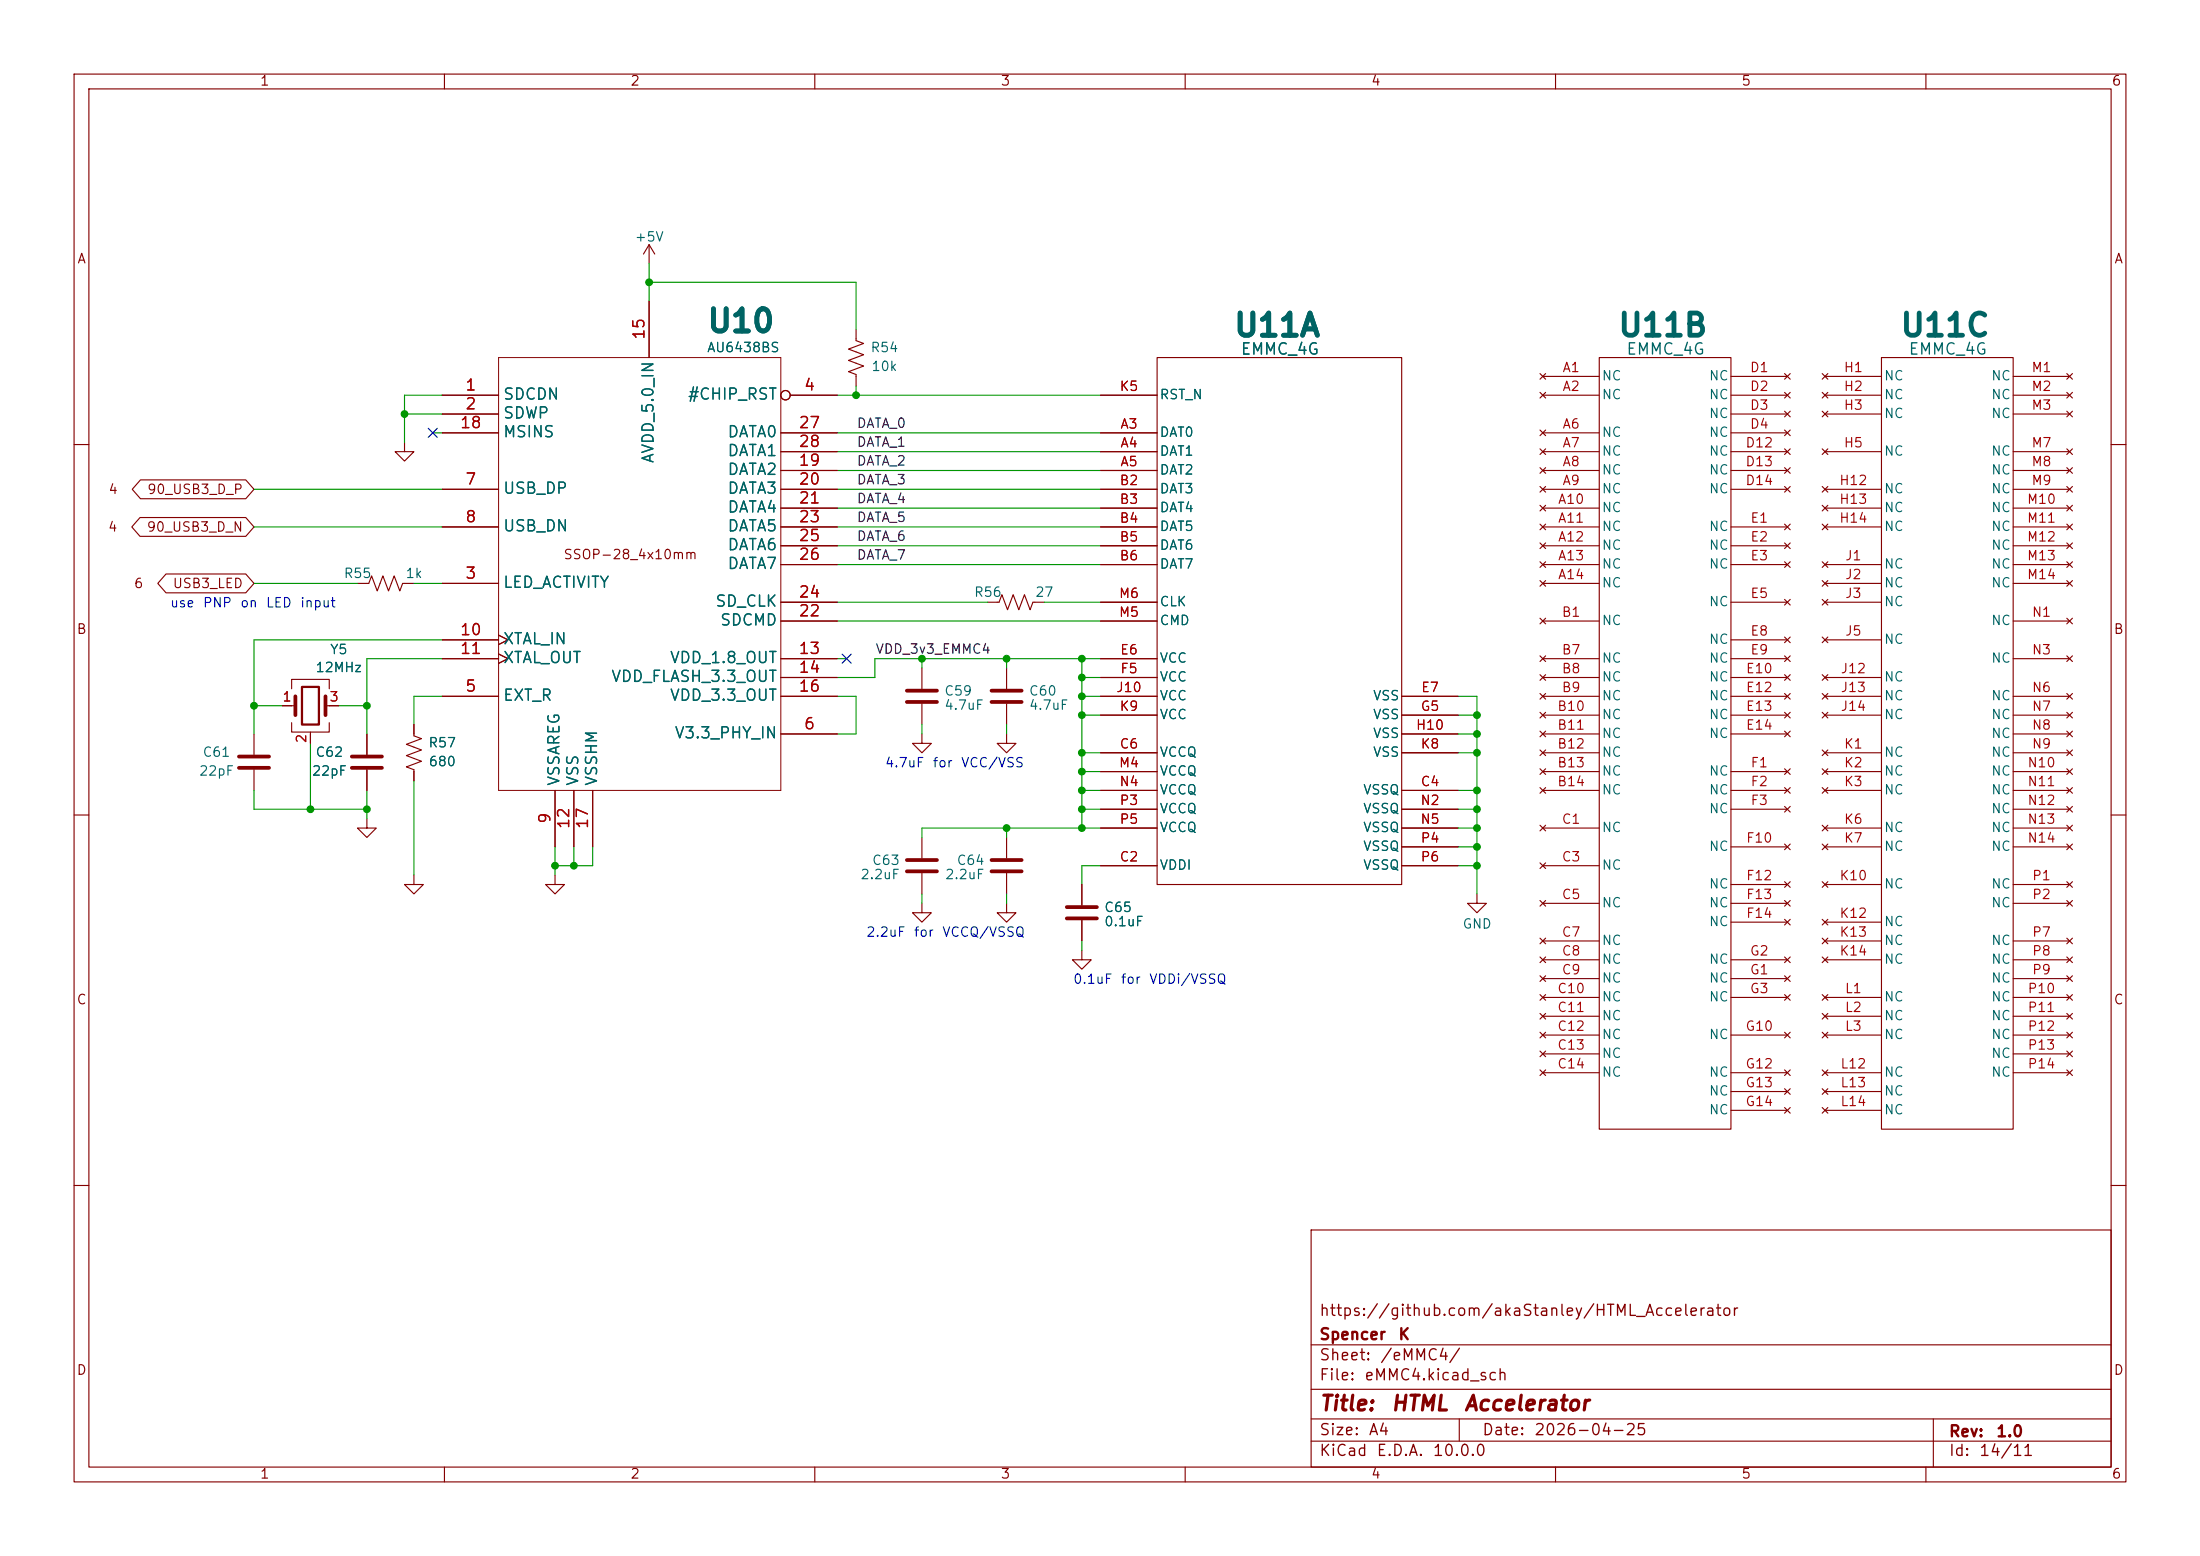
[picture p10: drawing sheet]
<svg xmlns="http://www.w3.org/2000/svg" width="297mm" height="210mm" viewBox="0 0 297 210" stroke-linecap="round" stroke-linejoin="round" font-family="sans-serif">
<g fill="none" stroke="#840000" stroke-width=".15">
<path d="M10 10h277v190h-277zM12 12h273v186h-273zM60 10v2M110 10v2M160 10v2M210 10v2M260 10v2M87.6 33v2.6M87.6 33l-.7 1.3M87.6 33l.8 1.3M54.6 59.7v1.3h1.3l-1.3 1.2-1.3-1.2h1.3M59.7 53.3h7.6"/>
<path d="M59.7 55.9h7.6M59.7 58.4h7.6M87.6 40.6v7.7M105.4 58.4h7.6M106.7 53.3h6.3M115.6 44.5v1.5l1 .4-2 .7 2 .8-2 .7 2 .8-2 .8 1 .3v1.6M148.6 53.3h7.6M148.6 58.4h7.6M156.2 48.3h33v71.1h-33zM207.9 50.4l.8 .8M207.9 53l.8 .7M207.9 58l.8 .8"/>
<path d="M208.3 53.3h7.6M208.3 58.4h7.6M208.3 50.8h7.6M208.7 50.4l-.8 .8M208.7 53l-.8 .7M208.7 58l-.8 .8M215.9 48.3h17.8v104.1h-17.8zM233.7 53.3h7.6M233.7 55.9h7.6M233.7 58.4h7.6M233.7 50.8h7.6M240.9 55.5l.8 .8"/>
<path d="M240.9 50.4l.8 .8M240.9 53l.8 .7M240.9 58l.8 .8M241.7 55.5l-.8 .8M241.7 58l-.8 .8M241.7 50.4l-.8 .8M241.7 53l-.8 .7M246 50.4l.8 .8M246 53l.8 .7M246 55.5l.8 .8M246.4 53.3h7.6M246.4 55.9h7.6"/>
<path d="M246.4 50.8h7.6M246.8 50.4l-.8 .8M246.8 53l-.8 .7M246.8 55.5l-.8 .8M254 48.3h17.8v104.1h-17.8zM271.8 53.3h7.6M271.8 55.9h7.6M271.8 50.8h7.6M279 50.4l.8 .8M279 53l.8 .7M279 55.5l.8 .8M279.8 53l-.8 .7"/>
<path d="M279.8 50.4l-.8 .8M279.8 55.5l-.8 .8M10 60h2M18.9 69.8h14.3l1.1 1.3-1.1 1.3h-14.3l-1.1-1.3zM19 64.8h14.2l1.1 1.2-1.1 1.3h-14.2l-1.1-1.3zM22.4 77.5h10.8l1.1 1.2-1.1 1.3h-10.8l-1.1-1.3zM48.3 78.7h1.5l.4-1 .7 2.1 .8-2.1 .8 2.1 .7-2.1 .8 2.1 .4-1.1h1.5M59.7 78.7h7.6M59.7 66h7.6M59.7 71.1h7.6M105.4 66h7.6M105.4 71.1h7.6"/>
<path d="M105.4 63.5h7.6M105.4 68.6h7.6M105.4 73.7h7.6M105.4 76.2h7.6M105.4 61h7.6M148.6 66h7.6M148.6 71.1h7.6M148.6 63.5h7.6M148.6 68.6h7.6M148.6 73.7h7.6M148.6 76.2h7.6M148.6 61h7.6"/>
<path d="M207.9 60.6l.8 .7M207.9 63.1l.8 .8M207.9 65.7l.8 .7M207.9 68.2l.8 .8M207.9 70.7l.8 .8M207.9 73.3l.8 .7M207.9 75.8l.8 .8M207.9 78.4l.8 .7M208.3 78.7h7.6M208.3 66h7.6M208.3 71.1h7.6M208.3 63.5h7.6"/>
<path d="M208.3 68.6h7.6M208.3 73.7h7.6M208.3 76.2h7.6M208.3 61h7.6M208.7 60.6l-.8 .7M208.7 63.1l-.8 .8M208.7 65.7l-.8 .7M208.7 68.2l-.8 .8M208.7 70.7l-.8 .8M208.7 73.3l-.8 .7M208.7 75.8l-.8 .8M208.7 78.4l-.8 .7"/>
<path d="M233.7 66h7.6M233.7 71.1h7.6M233.7 63.5h7.6M233.7 73.7h7.6M233.7 76.2h7.6M233.7 61h7.6M240.9 60.6l.8 .7M240.9 63.1l.8 .8M240.9 65.7l.8 .7M240.9 70.7l.8 .8M240.9 73.3l.8 .7M240.9 75.8l.8 .8"/>
<path d="M241.7 60.6l-.8 .7M241.7 65.7l-.8 .7M241.7 70.7l-.8 .8M241.7 75.8l-.8 .8M241.7 73.3l-.8 .7M241.7 63.1l-.8 .8M246 60.6l.8 .7M246 65.7l.8 .7M246 68.2l.8 .8M246 70.7l.8 .8M246 75.8l.8 .8M246 78.4l.8 .7"/>
<path d="M246.4 78.7h7.6M246.4 66h7.6M246.4 71.1h7.6M246.4 68.6h7.6M246.4 76.2h7.6M246.4 61h7.6M246.8 60.6l-.8 .7M246.8 65.7l-.8 .7M246.8 68.2l-.8 .8M246.8 70.7l-.8 .8M246.8 75.8l-.8 .8M246.8 78.4l-.8 .7"/>
<path d="M271.8 78.7h7.6M271.8 66h7.6M271.8 71.1h7.6M271.8 63.5h7.6M271.8 68.6h7.6M271.8 73.7h7.6M271.8 76.2h7.6M271.8 61h7.6M279 60.6l.8 .7M279 63.1l.8 .8M279 65.7l.8 .7M279 68.2l.8 .8"/>
<path d="M279 70.7l.8 .8M279 73.3l.8 .7M279 75.8l.8 .8M279 78.4l.8 .7M279.8 60.6l-.8 .7M279.8 63.1l-.8 .8M279.8 68.2l-.8 .8M279.8 73.3l-.8 .7M279.8 78.4l-.8 .7M279.8 65.7l-.8 .7M279.8 70.7l-.8 .8M279.8 75.8l-.8 .8"/>
<path d="M285 60h2M34.3 99.1v2.8M38.1 95.3h1.8M39.4 93v-1.3h5v1.3M39.4 97.5v1.3h5v-1.3M41.9 98.8v1.5M43.9 95.3h1.8M49.5 99.1v2.8M55.9 97.8v1.5l1 .4-2 .8 2 .7-2 .8 2 .7-2 .8 1 .4v1.5M59.7 94h7.6M59.7 86.4h7.6M59.7 88.9h7.6"/>
<path d="M67.3 85.7l1.3 .7-1.3 .6M67.3 88.3l1.3 .6-1.3 .6M105.4 94h7.6M105.4 99.1h7.6M105.4 88.9h7.6M105.4 91.4h7.6M105.4 83.8h7.6M105.4 81.3h7.6M124.5 99.1v1.2h1.2l-1.2 1.3-1.3-1.3h1.3M124.5 90.2v2.8M124.5 95v2.8M133.3 81.3h1.6l.4-1 .7 2 .8-2 .7 2 .8-2 .8 2 .3-1h1.6"/>
<path d="M135.9 99.1v1.2h1.3l-1.3 1.3-1.3-1.3h1.3M135.9 90.2v2.8M135.9 95v2.8M148.6 94h7.6M148.6 88.9h7.6M148.6 91.4h7.6M148.6 83.8h7.6M148.6 81.3h7.6M148.6 96.5h7.6M189.2 94h7.6M189.2 99.1h7.6M189.2 96.5h7.6"/>
<path d="M207.9 83.4l.8 .8M207.9 88.5l.8 .8M207.9 91.1l.8 .7M207.9 93.6l.8 .8M207.9 96.1l.8 .8M207.9 98.7l.8 .7M208.3 94h7.6M208.3 99.1h7.6M208.3 88.9h7.6M208.3 91.4h7.6M208.3 83.8h7.6M208.3 96.5h7.6"/>
<path d="M208.7 88.5l-.8 .8M208.7 91.1l-.8 .7M208.7 93.6l-.8 .8M208.7 98.7l-.8 .7M208.7 83.4l-.8 .8M208.7 96.1l-.8 .8M233.7 94h7.6M233.7 99.1h7.6M233.7 86.4h7.6M233.7 88.9h7.6M233.7 91.4h7.6M233.7 81.3h7.6"/>
<path d="M233.7 96.5h7.6M240.9 80.9l.8 .8M240.9 88.5l.8 .8M240.9 91.1l.8 .7M240.9 96.1l.8 .8M240.9 98.7l.8 .7M240.9 86l.8 .7M240.9 93.6l.8 .8M241.7 80.9l-.8 .8M241.7 91.1l-.8 .7M241.7 96.1l-.8 .8M241.7 98.7l-.8 .7"/>
<path d="M241.7 88.5l-.8 .8M241.7 93.6l-.8 .8M241.7 86l-.8 .7M246 80.9l.8 .8M246 86l.8 .7M246 91.1l.8 .7M246 93.6l.8 .8M246 96.1l.8 .8M246.4 94h7.6M246.4 86.4h7.6M246.4 91.4h7.6M246.4 81.3h7.6"/>
<path d="M246.4 96.5h7.6M246.8 80.9l-.8 .8M246.8 86l-.8 .7M246.8 91.1l-.8 .7M246.8 93.6l-.8 .8M246.8 96.1l-.8 .8M271.8 94h7.6M271.8 99.1h7.6M271.8 88.9h7.6M271.8 83.8h7.6M271.8 96.5h7.6M279 83.4l.8 .8"/>
<path d="M279 88.5l.8 .8M279 93.6l.8 .8M279 96.1l.8 .8M279 98.7l.8 .7M279.8 93.6l-.8 .8M279.8 83.4l-.8 .8M279.8 88.5l-.8 .8M279.8 96.1l-.8 .8M279.8 98.7l-.8 .7M10 110h2M34.3 103.9v2.8M49.5 110.5v1.3h1.3l-1.3 1.2-1.2-1.2h1.2"/>
<path d="M49.5 103.9v2.8M55.9 118.1v1.3h1.2l-1.2 1.3-1.3-1.3h1.3M74.9 118.1v1.3h1.3l-1.3 1.3-1.2-1.3h1.2M74.9 106.7v7.6M77.5 106.7v7.6M80 106.7v7.6M124.5 113v2.8M124.5 117.9v2.8M135.9 113v2.8M135.9 117.9v2.8M146 119.4v2.8M148.6 116.8h7.6"/>
<path d="M148.6 106.7h7.6M148.6 101.6h7.6M148.6 104.1h7.6M148.6 109.2h7.6M148.6 111.8h7.6M189.2 116.8h7.6M189.2 106.7h7.6M189.2 101.6h7.6M189.2 109.2h7.6M189.2 111.8h7.6M189.2 114.3h7.6M207.9 101.2l.8 .8"/>
<path d="M207.9 103.8l.8 .7M207.9 106.3l.8 .8M207.9 111.4l.8 .7M207.9 116.5l.8 .7M208.3 116.8h7.6M208.3 106.7h7.6M208.3 101.6h7.6M208.3 104.1h7.6M208.3 111.8h7.6M208.7 103.8l-.8 .7M208.7 116.5l-.8 .7M208.7 101.2l-.8 .8"/>
<path d="M208.7 106.3l-.8 .8M208.7 111.4l-.8 .7M233.7 106.7h7.6M233.7 104.1h7.6M233.7 109.2h7.6M233.7 114.3h7.6M233.7 119.4h7.6M240.9 106.3l.8 .8M240.9 108.8l.8 .8M240.9 113.9l.8 .8M240.9 103.8l.8 .7M240.9 119l.8 .8"/>
<path d="M241.7 106.3l-.8 .8M241.7 108.8l-.8 .8M241.7 119l-.8 .8M241.7 103.8l-.8 .7M241.7 113.9l-.8 .8M246 101.2l.8 .8M246 103.8l.8 .7M246 106.3l.8 .8M246 111.4l.8 .7M246 113.9l.8 .8M246 119l.8 .8M246.4 106.7h7.6"/>
<path d="M246.4 101.6h7.6M246.4 104.1h7.6M246.4 111.8h7.6M246.4 114.3h7.6M246.4 119.4h7.6M246.8 101.2l-.8 .8M246.8 103.8l-.8 .7M246.8 106.3l-.8 .8M246.8 111.4l-.8 .7M246.8 113.9l-.8 .8M246.8 119l-.8 .8M271.8 106.7h7.6"/>
<path d="M271.8 101.6h7.6M271.8 104.1h7.6M271.8 109.2h7.6M271.8 111.8h7.6M271.8 114.3h7.6M271.8 119.4h7.6M279 101.2l.8 .8M279 103.8l.8 .7M279 106.3l.8 .8M279 108.8l.8 .8M279 111.4l.8 .7M279 113.9l.8 .8"/>
<path d="M279 119l.8 .8M279.8 101.2l-.8 .8M279.8 103.8l-.8 .7M279.8 111.4l-.8 .7M279.8 113.9l-.8 .8M279.8 106.3l-.8 .8M279.8 108.8l-.8 .8M279.8 119l-.8 .8M285 110h2M124.5 121.9v1.3h1.2l-1.2 1.3-1.3-1.3h1.3M135.9 121.9v1.3h1.3l-1.3 1.3-1.3-1.3h1.3M146 128.3v1.2h1.3l-1.3 1.3-1.2-1.3h1.2"/>
<path d="M146 124.2v2.8M199.4 120.7v1.2h1.3l-1.3 1.3-1.3-1.3h1.3M207.9 121.5l.8 .8M207.9 126.6l.8 .8M207.9 129.2l.8 .7M207.9 131.7l.8 .8M207.9 134.2l.8 .8M207.9 136.8l.8 .7M207.9 139.3l.8 .8M208.3 127h7.6M208.3 129.5h7.6M208.3 134.6h7.6"/>
<path d="M208.3 137.2h7.6M208.3 139.7h7.6M208.3 121.9h7.6M208.3 132.1h7.6M208.7 129.2l-.8 .7M208.7 139.3l-.8 .8M208.7 126.6l-.8 .8M208.7 136.8l-.8 .7M208.7 121.5l-.8 .8M208.7 131.7l-.8 .8M208.7 134.2l-.8 .8M233.7 124.5h7.6"/>
<path d="M233.7 129.5h7.6M233.7 134.6h7.6M233.7 139.7h7.6M233.7 121.9h7.6M233.7 132.1h7.6M240.9 124.1l.8 .7M240.9 131.7l.8 .8M240.9 134.2l.8 .8M240.9 139.3l.8 .8M240.9 121.5l.8 .8M240.9 129.2l.8 .7M241.7 124.1l-.8 .7"/>
<path d="M241.7 129.2l-.8 .7M241.7 131.7l-.8 .8M241.7 134.2l-.8 .8M241.7 139.3l-.8 .8M241.7 121.5l-.8 .8M246 124.1l.8 .7M246 126.6l.8 .8M246 129.2l.8 .7M246 134.2l.8 .8M246 136.8l.8 .7M246 139.3l.8 .8M246.4 124.5h7.6"/>
<path d="M246.4 127h7.6M246.4 129.5h7.6M246.4 134.6h7.6M246.4 137.2h7.6M246.4 139.7h7.6M246.8 124.1l-.8 .7M246.8 126.6l-.8 .8M246.8 129.2l-.8 .7M246.8 134.2l-.8 .8M246.8 136.8l-.8 .7M246.8 139.3l-.8 .8M271.8 127h7.6"/>
<path d="M271.8 129.5h7.6M271.8 134.6h7.6M271.8 137.2h7.6M271.8 139.7h7.6M271.8 121.9h7.6M271.8 132.1h7.6M279 121.5l.8 .8M279 126.6l.8 .8M279 129.2l.8 .7M279 131.7l.8 .8M279 134.2l.8 .8M279 136.8l.8 .7"/>
<path d="M279 139.3l.8 .8M279.8 121.5l-.8 .8M279.8 126.6l-.8 .8M279.8 129.2l-.8 .7M279.8 131.7l-.8 .8M279.8 134.2l-.8 .8M279.8 136.8l-.8 .7M279.8 139.3l-.8 .8M207.9 141.9l.8 .7M207.9 144.4l.8 .8M208.3 144.8h7.6M208.3 142.2h7.6"/>
<path d="M208.7 141.9l-.8 .7M208.7 144.4l-.8 .8M233.7 144.8h7.6M233.7 147.3h7.6M233.7 149.9h7.6M240.9 144.4l.8 .8M240.9 146.9l.8 .8M240.9 149.5l.8 .7M241.7 144.4l-.8 .8M241.7 149.5l-.8 .7M241.7 146.9l-.8 .8M246 144.4l.8 .8"/>
<path d="M246 146.9l.8 .8M246 149.5l.8 .7M246.4 144.8h7.6M246.4 147.3h7.6M246.4 149.9h7.6M246.8 144.4l-.8 .8M246.8 146.9l-.8 .8M246.8 149.5l-.8 .7M271.8 144.8h7.6M271.8 142.2h7.6M279 141.9l.8 .7M279 144.4l.8 .8"/>
<path d="M279.8 141.9l-.8 .7M279.8 144.4l-.8 .8M10 160h2M177 166h108v32h-108zM285 160h2M60 198v2M110 198v2M160 198v2M177 194.5h108M177 191.5h108M177 187.5h108M177 181.5h108"/>
<path d="M197 191.5v3M210 198v2M260 198v2M261 191.5v6.5"/>
<circle cx="106" cy="53.3" r=".63"/>
</g>
<g fill="none" stroke="#840000" stroke-width=".51">
<path d="M39.9 94v2.5M43.9 94v2.5M122.4 93.2h4.1M122.4 94.7h4.1M133.9 93.2h4M133.9 94.7h4M32.3 102.1h4M32.3 103.6h4M47.5 102.1h4.1M47.5 103.6h4.1M122.4 116.1h4.1M122.4 117.6h4.1"/>
<path d="M133.9 116.1h4M133.9 117.6h4M144 122.4h4.1M144 124h4.1"/>
</g>
<path d="M40.8 92.7h2.3v5.1h-2.3z" fill="none" stroke="#840000" stroke-width=".3"/>
<path d="M67.3 48.3h38.1v58.4h-38.1z" fill="none" stroke="#840000" stroke-width=".14"/>
<g fill="none" stroke="#009600" stroke-width=".15">
<path d="M87.6 38.1h28v6.4M87.6 35.6v5M54.6 55.9h5.1M58.4 58.4h1.3M59.7 53.3h-5.1v6.4M113 58.4h35.6M113 53.3h35.6M115.6 52.1v1.2M34.3 78.7h14M34.3 71.1h25.4M34.3 66h25.4M55.9 78.7h3.8"/>
<path d="M113 71.1h35.6M113 66h35.6M113 63.5h35.6M113 61h35.6M113 73.7h35.6M113 76.2h35.6M113 68.6h35.6M34.3 95.3h3.8M45.7 95.3h3.8M59.7 88.9h-10.2v10.2M59.7 94h-3.8v3.8M59.7 86.4h-25.4v12.7"/>
<path d="M113 94h2.6v5.1h-2.6M113 88.9h1.3M113 81.3h20.3M113 83.8h35.6M124.5 88.9v1.3M124.5 97.8v1.3M135.9 88.9v1.3M135.9 97.8v1.3M141 81.3h7.6M146 88.9v22.9M146 94h2.6M146 91.4h2.6"/>
<path d="M146 96.5h2.6M148.6 88.9h-30.5v2.5h-5.1M196.8 94h2.6v26.7M196.8 96.5h2.6M196.8 99.1h2.6M34.3 106.7v2.5h15.2M41.9 100.3v8.9M49.5 106.7v3.8M55.9 105.4v12.7M74.9 114.3v3.8M77.5 114.3v2.5M80 114.3v2.5h-5.1"/>
<path d="M135.9 111.8v1.2M146 104.1h2.6M146 109.2h2.6M146 101.6h2.6M146 106.7h2.6M148.6 116.8h-2.6v2.6M148.6 111.8h-24.1v1.2M196.8 111.8h2.6M196.8 109.2h2.6M196.8 116.8h2.6M196.8 101.6h2.6M196.8 114.3h2.6"/>
<path d="M196.8 106.7h2.6M124.5 120.7v1.2M135.9 120.7v1.2M146 127v1.3"/>
</g>
<path d="M57.8 57.8l1.2 1.2M59 57.8l-1.2 1.2M113.7 88.3l1.2 1.2M114.9 88.3l-1.2 1.2" fill="none" stroke="#000084" stroke-width=".15"/>
<g fill="#009600" stroke="#009600" stroke-width=".14">
<circle cx="146" cy="94" r=".46"/>
<circle cx="146" cy="91.4" r=".46"/>
<circle cx="146" cy="96.5" r=".46"/>
<circle cx="146" cy="111.8" r=".46"/>
<circle cx="146" cy="109.2" r=".46"/>
<circle cx="146" cy="101.6" r=".46"/>
<circle cx="135.9" cy="111.8" r=".46"/>
<circle cx="49.5" cy="109.2" r=".46"/>
<circle cx="34.3" cy="95.3" r=".46"/>
<circle cx="49.5" cy="95.3" r=".46"/>
<circle cx="41.9" cy="109.2" r=".46"/>
<circle cx="54.6" cy="55.9" r=".46"/>
<circle cx="74.9" cy="116.8" r=".46"/>
<circle cx="115.6" cy="53.3" r=".46"/>
<circle cx="146" cy="88.9" r=".46"/>
<circle cx="146" cy="104.1" r=".46"/>
<circle cx="146" cy="106.7" r=".46"/>
<circle cx="199.4" cy="111.8" r=".46"/>
<circle cx="199.4" cy="106.7" r=".46"/>
<circle cx="199.4" cy="109.2" r=".46"/>
<circle cx="199.4" cy="99.1" r=".46"/>
<circle cx="199.4" cy="101.6" r=".46"/>
<circle cx="199.4" cy="116.8" r=".46"/>
<circle cx="199.4" cy="114.3" r=".46"/>
<circle cx="199.4" cy="96.5" r=".46"/>
<circle cx="135.9" cy="88.9" r=".46"/>
<circle cx="124.5" cy="88.9" r=".46"/>
<circle cx="77.5" cy="116.8" r=".46"/>
<circle cx="87.6" cy="38.1" r=".46"/>
</g>
<g font-size="3" fill="#006464">
<text x="95.3" y="45.6">U10</text>
<text x="166.4" y="46.2">U11A</text>
<text x="218.3" y="46.2">U11B</text>
<text x="256.4" y="46.2">U11C</text>
</g>
<g font-size="2" fill="#840000">
<text x="178" y="190.9">Title:</text>
<text x="187.7" y="190.9">HTML</text>
<text x="197.5" y="190.9">Accelerator</text>
</g>
<g font-size="1.5" fill="#a90000">
<text x="87.4" y="46" transform="rotate(-90 87.4 46)">15</text>
<text x="62.7" y="53.1">1</text>
<text x="108.4" y="53.1">4</text>
<text x="62" y="58.2">18</text>
<text x="62.7" y="55.6">2</text>
<text x="107.7" y="58.2">27</text>
<text x="62.7" y="65.8">7</text>
<text x="107.7" y="63.2">19</text>
<text x="107.7" y="65.8">20</text>
<text x="107.7" y="60.7">28</text>
<text x="62.7" y="70.9">8</text>
<text x="107.7" y="68.3">21</text>
<text x="107.7" y="70.9">23</text>
<text x="107.7" y="73.4">25</text>
<text x="107.7" y="75.9">26</text>
<text x="62.7" y="78.5">3</text>
<text x="107.7" y="83.6">22</text>
<text x="107.7" y="81">24</text>
<text x="62" y="86.1">10</text>
<text x="62" y="88.6">11</text>
<text x="107.7" y="88.6">13</text>
<text x="62.7" y="93.7">5</text>
<text x="107.7" y="91.2">14</text>
<text x="107.7" y="93.7">16</text>
<text x="108.4" y="98.8">6</text>
<text x="74.7" y="111.3" transform="rotate(-90 74.7 111.3)">9</text>
<text x="77.2" y="112" transform="rotate(-90 77.2 112)">12</text>
<text x="79.8" y="112" transform="rotate(-90 79.8 112)">17</text>
</g>
<g font-size="1.5" fill="#006464">
<text x="167.4" y="48.2">EMMC_4G</text>
<text x="219.5" y="48.2">EMMC_4G</text>
<text x="257.6" y="48.2">EMMC_4G</text>
<text x="67.8" y="54.3">SDCDN</text>
<text x="67.8" y="56.9">SDWP</text>
<text x="67.8" y="59.4">MSINS</text>
<text x="92.8" y="54.3">#CHIP_RST</text>
<text x="98.1" y="59.4">DATA0</text>
<text x="88.6" y="62.6" transform="rotate(-90 88.6 62.6)">AVDD_5.0_IN</text>
<text x="98.1" y="64.5">DATA2</text>
<text x="98.1" y="61.9">DATA1</text>
<text x="67.8" y="67">USB_DP</text>
<text x="98.1" y="67">DATA3</text>
<text x="98.1" y="69.6">DATA4</text>
<text x="67.8" y="72.1">USB_DN</text>
<text x="98.1" y="72.1">DATA5</text>
<text x="98.1" y="74.6">DATA6</text>
<text x="98.1" y="77.2">DATA7</text>
<text x="67.8" y="79.7">LED_ACTIVITY</text>
<text x="96.5" y="82.3">SD_CLK</text>
<text x="67.8" y="87.3">XTAL_IN</text>
<text x="67.8" y="89.9">XTAL_OUT</text>
<text x="90.3" y="89.9">VDD_1.8_OUT</text>
<text x="97.1" y="84.8">SDCMD</text>
<text x="67.8" y="95">EXT_R</text>
<text x="82.4" y="92.4">VDD_FLASH_3.3_OUT</text>
<text x="90.3" y="95">VDD_3.3_OUT</text>
<text x="91" y="100">V3.3_PHY_IN</text>
<text x="75.9" y="106.2" transform="rotate(-90 75.9 106.2)">VSSAREG</text>
<text x="78.4" y="106.2" transform="rotate(-90 78.4 106.2)">VSS</text>
<text x="81" y="106.2" transform="rotate(-90 81 106.2)">VSSHM</text>
</g>
<g font-size="1.5" fill="#840000">
<text x="178" y="178">https://github.com/akaStanley/HTML_Accelerator</text>
<text x="178" y="184">Sheet:</text>
<text x="178" y="181.2">Spencer</text>
<text x="186.2" y="184">/eMMC4/</text>
<text x="188.7" y="181.2">K</text>
<text x="178" y="186.7">File:</text>
<text x="184.1" y="186.7">eMMC4.kicad_sch</text>
<text x="178" y="196.9">KiCad</text>
<text x="178" y="194.1">Size:</text>
<text x="184.7" y="194.1">A4</text>
<text x="185.7" y="196.9">E.D.A.</text>
<text x="193.3" y="196.9">10.0.0</text>
<text x="200" y="194.1">Date:</text>
<text x="207" y="194.1">2026-04-25</text>
<text x="263" y="194.3">Rev:</text>
<text x="263" y="196.9">Id:</text>
<text x="267.1" y="196.9">14/11</text>
<text x="269.4" y="194.3">1.0</text>
</g>
<g font-size="1.3" fill="#840000">
<text x="35" y="11.9">1</text>
<text x="85" y="11.9">2</text>
<text x="135" y="11.9">3</text>
<text x="185" y="11.9">4</text>
<text x="235" y="11.9">5</text>
<text x="285" y="11.9">6</text>
<text x="10.3" y="35.9">A</text>
<text x="285.3" y="35.9">A</text>
<text x="14.6" y="67">4</text>
<text x="19.8" y="67">90_USB3_D_P</text>
<text x="14.5" y="72.1">4</text>
<text x="19.7" y="72.1">90_USB3_D_N</text>
<text x="76" y="75.8">SSOP-28_4x10mm</text>
<text x="18" y="79.7">6</text>
<text x="23.2" y="79.7">USB3_LED</text>
<text x="10.3" y="85.9">B</text>
<text x="285.3" y="85.9">B</text>
<text x="10.3" y="135.9">C</text>
<text x="285.3" y="135.9">C</text>
<text x="10.3" y="185.9">D</text>
<text x="285.3" y="185.9">D</text>
<text x="35" y="199.9">1</text>
<text x="85" y="199.9">2</text>
<text x="135" y="199.9">3</text>
<text x="185" y="199.9">4</text>
<text x="235" y="199.9">5</text>
<text x="285" y="199.9">6</text>
</g>
<g font-size="1.3" fill="#006464">
<text x="85.6" y="32.9">+5V</text>
<text x="95.4" y="47.9">AU6438BS</text>
<text x="117.4" y="47.9">R54</text>
<text x="117.6" y="50.4">10k</text>
<text x="216.2" y="51.7">NC</text>
<text x="230.6" y="51.7">NC</text>
<text x="254.3" y="51.7">NC</text>
<text x="268.7" y="51.7">NC</text>
<text x="156.5" y="59.3">DAT0</text>
<text x="156.5" y="54.2">RST_N</text>
<text x="216.2" y="54.2">NC</text>
<text x="216.2" y="59.3">NC</text>
<text x="230.6" y="54.2">NC</text>
<text x="230.6" y="56.7">NC</text>
<text x="230.6" y="59.3">NC</text>
<text x="254.3" y="54.2">NC</text>
<text x="254.3" y="56.7">NC</text>
<text x="268.7" y="54.2">NC</text>
<text x="268.7" y="56.7">NC</text>
<text x="156.5" y="61.8">DAT1</text>
<text x="156.5" y="64.4">DAT2</text>
<text x="216.2" y="61.8">NC</text>
<text x="216.2" y="64.4">NC</text>
<text x="230.6" y="61.8">NC</text>
<text x="230.6" y="64.4">NC</text>
<text x="254.3" y="61.8">NC</text>
<text x="268.7" y="61.8">NC</text>
<text x="268.7" y="64.4">NC</text>
<text x="156.5" y="66.9">DAT3</text>
<text x="156.5" y="69.4">DAT4</text>
<text x="156.5" y="72">DAT5</text>
<text x="216.2" y="66.9">NC</text>
<text x="216.2" y="69.4">NC</text>
<text x="216.2" y="72">NC</text>
<text x="230.6" y="66.9">NC</text>
<text x="230.6" y="72">NC</text>
<text x="254.3" y="66.9">NC</text>
<text x="254.3" y="69.4">NC</text>
<text x="254.3" y="72">NC</text>
<text x="268.7" y="66.9">NC</text>
<text x="268.7" y="69.4">NC</text>
<text x="268.7" y="72">NC</text>
<text x="156.5" y="74.5">DAT6</text>
<text x="156.5" y="77.1">DAT7</text>
<text x="216.2" y="74.5">NC</text>
<text x="216.2" y="77.1">NC</text>
<text x="230.6" y="74.5">NC</text>
<text x="230.6" y="77.1">NC</text>
<text x="254.3" y="77.1">NC</text>
<text x="268.7" y="74.5">NC</text>
<text x="268.7" y="77.1">NC</text>
<text x="46.3" y="78.3">R55</text>
<text x="54.7" y="78.3">1k</text>
<text x="131.4" y="80.9">R56</text>
<text x="139.7" y="80.9">27</text>
<text x="156.5" y="82.1">CLK</text>
<text x="216.2" y="79.6">NC</text>
<text x="230.6" y="82.1">NC</text>
<text x="254.3" y="79.6">NC</text>
<text x="254.3" y="82.1">NC</text>
<text x="268.7" y="79.6">NC</text>
<text x="44.5" y="88.6">Y5</text>
<text x="156.5" y="89.8">VCC</text>
<text x="156.5" y="84.7">CMD</text>
<text x="216.2" y="84.7">NC</text>
<text x="216.2" y="89.8">NC</text>
<text x="230.6" y="87.2">NC</text>
<text x="230.6" y="89.8">NC</text>
<text x="254.3" y="87.2">NC</text>
<text x="268.7" y="84.7">NC</text>
<text x="268.7" y="89.8">NC</text>
<text x="42.5" y="91">12MHz</text>
<text x="127.4" y="94.2">C59</text>
<text x="138.8" y="94.2">C60</text>
<text x="156.5" y="92.3">VCC</text>
<text x="156.5" y="94.8">VCC</text>
<text x="185.3" y="94.8">VSS</text>
<text x="216.2" y="92.3">NC</text>
<text x="216.2" y="94.8">NC</text>
<text x="230.6" y="92.3">NC</text>
<text x="230.6" y="94.8">NC</text>
<text x="254.3" y="92.3">NC</text>
<text x="254.3" y="94.8">NC</text>
<text x="268.7" y="94.8">NC</text>
<text x="57.7" y="101.2">R57</text>
<text x="127.4" y="96.1">4.7uF</text>
<text x="138.8" y="96.1">4.7uF</text>
<text x="156.5" y="97.4">VCC</text>
<text x="185.3" y="97.4">VSS</text>
<text x="185.3" y="99.9">VSS</text>
<text x="216.2" y="97.4">NC</text>
<text x="216.2" y="99.9">NC</text>
<text x="230.6" y="97.4">NC</text>
<text x="230.6" y="99.9">NC</text>
<text x="254.3" y="97.4">NC</text>
<text x="268.7" y="97.4">NC</text>
<text x="268.7" y="99.9">NC</text>
<text x="26.8" y="105">22pF</text>
<text x="27.3" y="102.5">C61</text>
<text x="42" y="105">22pF</text>
<text x="42.5" y="102.5">C62</text>
<text x="57.8" y="103.7">680</text>
<text x="156.5" y="102.5">VCCQ</text>
<text x="156.5" y="105">VCCQ</text>
<text x="156.5" y="107.5">VCCQ</text>
<text x="183.9" y="107.5">VSSQ</text>
<text x="185.3" y="102.5">VSS</text>
<text x="216.2" y="102.5">NC</text>
<text x="216.2" y="105">NC</text>
<text x="216.2" y="107.5">NC</text>
<text x="230.6" y="105">NC</text>
<text x="230.6" y="107.5">NC</text>
<text x="254.3" y="102.5">NC</text>
<text x="254.3" y="105">NC</text>
<text x="254.3" y="107.5">NC</text>
<text x="268.7" y="102.5">NC</text>
<text x="268.7" y="105">NC</text>
<text x="268.7" y="107.5">NC</text>
<text x="156.5" y="110.1">VCCQ</text>
<text x="156.5" y="112.6">VCCQ</text>
<text x="183.9" y="110.1">VSSQ</text>
<text x="183.9" y="112.6">VSSQ</text>
<text x="216.2" y="112.6">NC</text>
<text x="230.6" y="110.1">NC</text>
<text x="254.3" y="112.6">NC</text>
<text x="268.7" y="110.1">NC</text>
<text x="268.7" y="112.6">NC</text>
<text x="116.1" y="119">2.2uF</text>
<text x="117.6" y="117.1">C63</text>
<text x="127.5" y="119">2.2uF</text>
<text x="129.1" y="117.1">C64</text>
<text x="156.5" y="117.7">VDDI</text>
<text x="183.9" y="115.2">VSSQ</text>
<text x="183.9" y="117.7">VSSQ</text>
<text x="216.2" y="117.7">NC</text>
<text x="230.6" y="115.2">NC</text>
<text x="254.3" y="115.2">NC</text>
<text x="268.7" y="115.2">NC</text>
<text x="149" y="123.4">C65</text>
<text x="149" y="125.3">0.1uF</text>
<text x="197.4" y="125.6">GND</text>
<text x="216.2" y="122.8">NC</text>
<text x="230.6" y="120.2">NC</text>
<text x="230.6" y="122.8">NC</text>
<text x="230.6" y="125.3">NC</text>
<text x="254.3" y="120.2">NC</text>
<text x="254.3" y="125.3">NC</text>
<text x="268.7" y="120.2">NC</text>
<text x="268.7" y="122.8">NC</text>
<text x="216.2" y="127.9">NC</text>
<text x="216.2" y="130.4">NC</text>
<text x="230.6" y="130.4">NC</text>
<text x="254.3" y="127.9">NC</text>
<text x="254.3" y="130.4">NC</text>
<text x="268.7" y="127.9">NC</text>
<text x="268.7" y="130.4">NC</text>
<text x="216.2" y="132.9">NC</text>
<text x="216.2" y="135.5">NC</text>
<text x="230.6" y="132.9">NC</text>
<text x="230.6" y="135.5">NC</text>
<text x="254.3" y="135.5">NC</text>
<text x="268.7" y="132.9">NC</text>
<text x="268.7" y="135.5">NC</text>
<text x="216.2" y="138">NC</text>
<text x="216.2" y="140.6">NC</text>
<text x="216.2" y="143.1">NC</text>
<text x="230.6" y="140.6">NC</text>
<text x="254.3" y="138">NC</text>
<text x="254.3" y="140.6">NC</text>
<text x="268.7" y="138">NC</text>
<text x="268.7" y="140.6">NC</text>
<text x="268.7" y="143.1">NC</text>
<text x="216.2" y="145.6">NC</text>
<text x="230.6" y="145.6">NC</text>
<text x="230.6" y="148.2">NC</text>
<text x="254.3" y="145.6">NC</text>
<text x="254.3" y="148.2">NC</text>
<text x="268.7" y="145.6">NC</text>
<text x="230.6" y="150.7">NC</text>
<text x="254.3" y="150.7">NC</text>
</g>
<g font-size="1.3" fill="#a90000">
<text x="151.1" y="53.1">K5</text>
<text x="210.8" y="50.5">A1</text>
<text x="210.8" y="53.1">A2</text>
<text x="236.1" y="50.5">D1</text>
<text x="236.1" y="53.1">D2</text>
<text x="248.8" y="50.5">H1</text>
<text x="248.8" y="53.1">H2</text>
<text x="274.2" y="50.5">M1</text>
<text x="274.2" y="53.1">M2</text>
<text x="151.1" y="58.2">A3</text>
<text x="210.8" y="58.2">A6</text>
<text x="236.1" y="55.6">D3</text>
<text x="236.1" y="58.2">D4</text>
<text x="248.8" y="55.6">H3</text>
<text x="274.2" y="55.6">M3</text>
<text x="151.1" y="65.8">B2</text>
<text x="151.1" y="60.7">A4</text>
<text x="151.1" y="63.2">A5</text>
<text x="210.8" y="60.7">A7</text>
<text x="210.8" y="63.2">A8</text>
<text x="210.8" y="65.8">A9</text>
<text x="235.5" y="60.7">D12</text>
<text x="235.5" y="63.2">D13</text>
<text x="235.5" y="65.8">D14</text>
<text x="248.2" y="65.8">H12</text>
<text x="248.8" y="60.7">H5</text>
<text x="274.2" y="60.7">M7</text>
<text x="274.2" y="63.2">M8</text>
<text x="274.2" y="65.8">M9</text>
<text x="151.1" y="68.3">B3</text>
<text x="151.1" y="70.9">B4</text>
<text x="210.2" y="68.3">A10</text>
<text x="210.2" y="70.9">A11</text>
<text x="236.2" y="70.9">E1</text>
<text x="248.2" y="68.3">H13</text>
<text x="248.2" y="70.9">H14</text>
<text x="273.6" y="68.3">M10</text>
<text x="273.6" y="70.9">M11</text>
<text x="151.1" y="73.4">B5</text>
<text x="151.1" y="75.9">B6</text>
<text x="210.2" y="73.4">A12</text>
<text x="210.2" y="75.9">A13</text>
<text x="236.2" y="73.4">E2</text>
<text x="236.2" y="75.9">E3</text>
<text x="249" y="75.9">J1</text>
<text x="273.6" y="73.4">M12</text>
<text x="273.6" y="75.9">M13</text>
<text x="151" y="83.6">M5</text>
<text x="151" y="81">M6</text>
<text x="210.2" y="78.5">A14</text>
<text x="210.7" y="83.6">B1</text>
<text x="236.2" y="81">E5</text>
<text x="249" y="78.5">J2</text>
<text x="249" y="81">J3</text>
<text x="273.6" y="78.5">M14</text>
<text x="274.2" y="83.6">N1</text>
<text x="151.1" y="88.6">E6</text>
<text x="210.7" y="88.6">B7</text>
<text x="236.2" y="86.1">E8</text>
<text x="236.2" y="88.6">E9</text>
<text x="249" y="86.1">J5</text>
<text x="274.2" y="88.6">N3</text>
<text x="38" y="95">1</text>
<text x="44.4" y="95">3</text>
<text x="150.6" y="93.7">J10</text>
<text x="151.1" y="91.2">F5</text>
<text x="191.8" y="93.7">E7</text>
<text x="210.7" y="91.2">B8</text>
<text x="210.7" y="93.7">B9</text>
<text x="235.6" y="91.2">E10</text>
<text x="235.6" y="93.7">E12</text>
<text x="248.4" y="91.2">J12</text>
<text x="248.4" y="93.7">J13</text>
<text x="274.2" y="93.7">N6</text>
<text x="41.7" y="100.4" transform="rotate(-90 41.7 100.4)">2</text>
<text x="151.1" y="101.3">C6</text>
<text x="151.1" y="96.3">K9</text>
<text x="191.1" y="98.8">H10</text>
<text x="191.7" y="96.3">G5</text>
<text x="191.7" y="101.3">K8</text>
<text x="210.1" y="96.3">B10</text>
<text x="210.1" y="98.8">B11</text>
<text x="210.1" y="101.3">B12</text>
<text x="235.6" y="96.3">E13</text>
<text x="235.6" y="98.8">E14</text>
<text x="248.4" y="96.3">J14</text>
<text x="248.8" y="101.3">K1</text>
<text x="274.2" y="96.3">N7</text>
<text x="274.2" y="98.8">N8</text>
<text x="274.2" y="101.3">N9</text>
<text x="151" y="103.9">M4</text>
<text x="151" y="106.4">N4</text>
<text x="191.7" y="106.4">C4</text>
<text x="210.1" y="103.9">B13</text>
<text x="210.1" y="106.4">B14</text>
<text x="236.2" y="103.9">F1</text>
<text x="236.2" y="106.4">F2</text>
<text x="248.8" y="103.9">K2</text>
<text x="248.8" y="106.4">K3</text>
<text x="273.6" y="103.9">N10</text>
<text x="273.6" y="106.4">N11</text>
<text x="151.1" y="109">P3</text>
<text x="151.1" y="111.5">P5</text>
<text x="191.7" y="109">N2</text>
<text x="191.7" y="111.5">N5</text>
<text x="210.7" y="111.5">C1</text>
<text x="236.2" y="109">F3</text>
<text x="248.8" y="111.5">K6</text>
<text x="273.6" y="109">N12</text>
<text x="273.6" y="111.5">N13</text>
<text x="151.1" y="116.6">C2</text>
<text x="191.7" y="114">P4</text>
<text x="191.7" y="116.6">P6</text>
<text x="210.7" y="116.6">C3</text>
<text x="235.6" y="114">F10</text>
<text x="235.6" y="119.1">F12</text>
<text x="248.2" y="119.1">K10</text>
<text x="248.8" y="114">K7</text>
<text x="273.6" y="114">N14</text>
<text x="274.2" y="119.1">P1</text>
<text x="210.7" y="121.7">C5</text>
<text x="235.6" y="121.7">F13</text>
<text x="235.6" y="124.2">F14</text>
<text x="248.2" y="124.2">K12</text>
<text x="274.2" y="121.7">P2</text>
<text x="210.7" y="126.7">C7</text>
<text x="210.7" y="129.3">C8</text>
<text x="210.7" y="131.8">C9</text>
<text x="236.1" y="131.8">G1</text>
<text x="236.1" y="129.3">G2</text>
<text x="248.2" y="126.7">K13</text>
<text x="248.2" y="129.3">K14</text>
<text x="274.2" y="126.7">P7</text>
<text x="274.2" y="129.3">P8</text>
<text x="274.2" y="131.8">P9</text>
<text x="210.1" y="134.4">C10</text>
<text x="210.1" y="136.9">C11</text>
<text x="236.1" y="134.4">G3</text>
<text x="249" y="134.4">L1</text>
<text x="249" y="136.9">L2</text>
<text x="273.6" y="134.4">P10</text>
<text x="273.6" y="136.9">P11</text>
<text x="210.1" y="139.4">C12</text>
<text x="210.1" y="142">C13</text>
<text x="235.5" y="139.4">G10</text>
<text x="249" y="139.4">L3</text>
<text x="273.6" y="139.4">P12</text>
<text x="273.6" y="142">P13</text>
<text x="210.1" y="144.5">C14</text>
<text x="235.5" y="144.5">G12</text>
<text x="235.5" y="147.1">G13</text>
<text x="235.5" y="149.6">G14</text>
<text x="248.4" y="144.5">L12</text>
<text x="248.4" y="147.1">L13</text>
<text x="248.4" y="149.6">L14</text>
<text x="273.6" y="144.5">P14</text>
</g>
<g font-size="1.3" fill="#0f0f0f">
<text x="115.6" y="58.1">DATA_0</text>
<text x="115.6" y="63.2">DATA_2</text>
<text x="115.6" y="60.6">DATA_1</text>
<text x="115.6" y="65.7">DATA_3</text>
<text x="115.6" y="70.8">DATA_5</text>
<text x="115.6" y="68.2">DATA_4</text>
<text x="115.6" y="75.9">DATA_7</text>
<text x="115.6" y="73.3">DATA_6</text>
<text x="118.1" y="88.6">VDD_3v3_EMMC4</text>
</g>
<g font-size="1.3" fill="#0000c2">
<text x="22.9" y="82.3">use</text>
<text x="27.3" y="82.3">PNP</text>
<text x="32.3" y="82.3">on</text>
<text x="35.8" y="82.3">LED</text>
<text x="40.4" y="82.3">input</text>
<text x="119.4" y="103.9">4.7uF</text>
<text x="125.8" y="103.9">for</text>
<text x="129.6" y="103.9">VCC/VSS</text>
<text x="116.8" y="126.8">2.2uF</text>
<text x="123.3" y="126.8">for</text>
<text x="127.1" y="126.8">VCCQ/VSSQ</text>
<text x="144.8" y="133.1">0.1uF</text>
<text x="151.2" y="133.1">for</text>
<text x="155" y="133.1">VDDi/VSSQ</text>
</g>
</svg>
